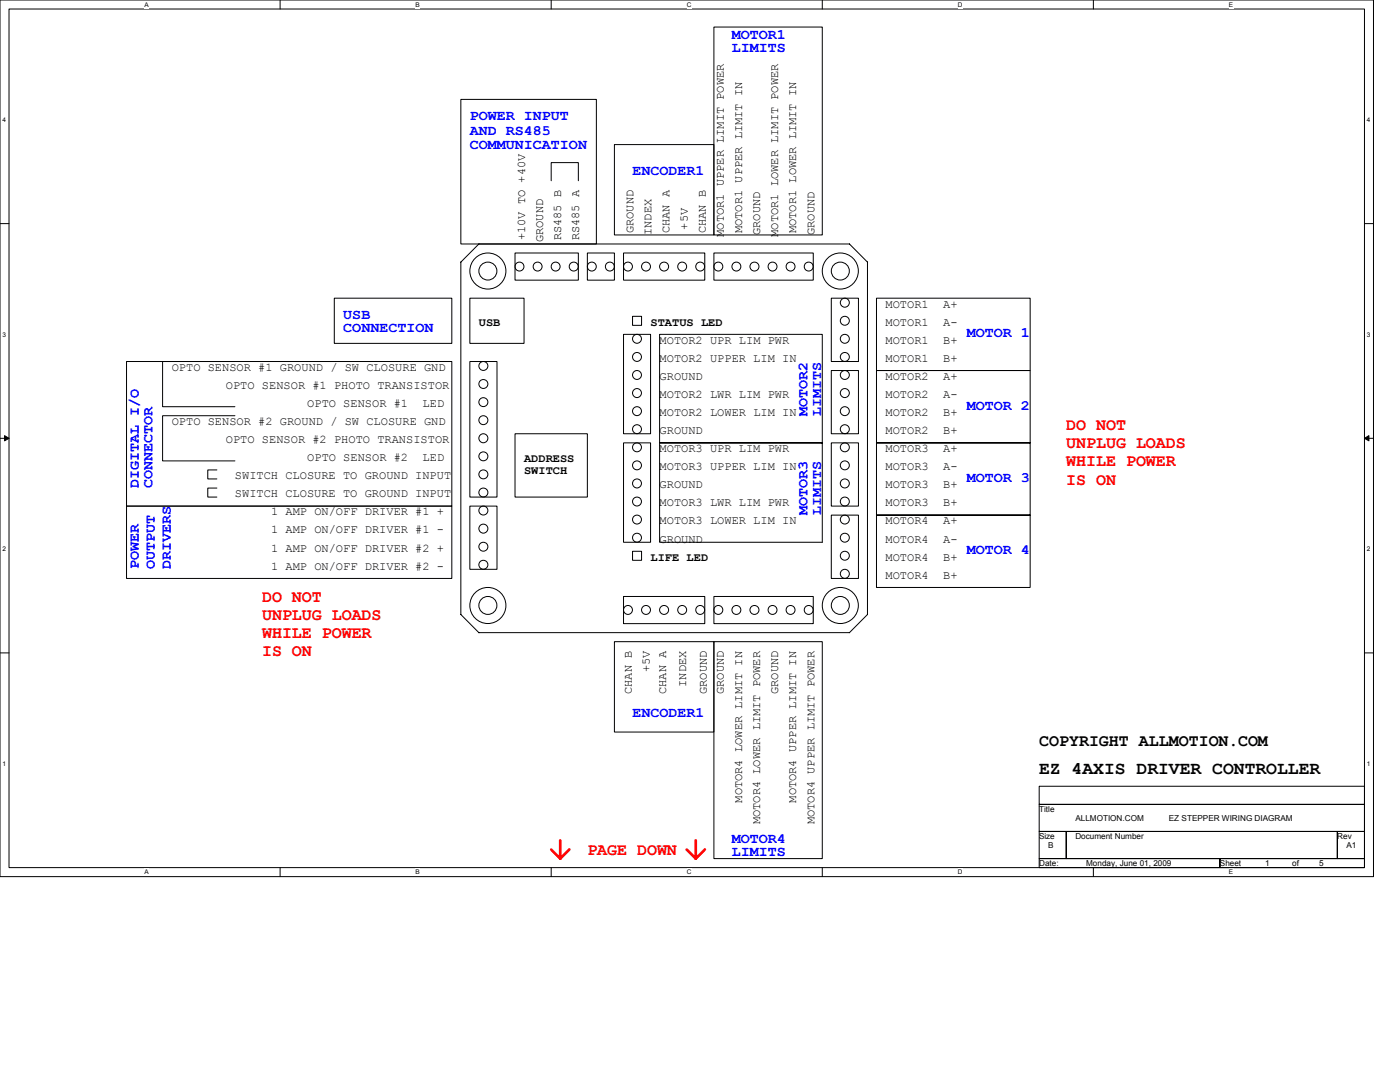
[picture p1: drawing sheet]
<svg xmlns="http://www.w3.org/2000/svg" width="279mm" height="216mm" viewBox="0 0 279 216" stroke-linecap="round" stroke-linejoin="round" font-family="sans-serif">
<path d="M0 0h274.1v174.9h-274.1zM1.8 1.8h270.5v171.3h-270.5z" fill="none" stroke="#000" stroke-width=".2"/>
<g fill="#fff">
<path d="M28.9 .2h.8v1.4h-.8z"/>
<path d="M28.9 173.3h.8v1.5h-.8z"/>
</g>
<path d="M55.9 0v1.8M55.9 173.1v1.8" fill="none" stroke="#000" stroke-width=".2"/>
<g fill="#fff">
<path d="M83 .2h.8v1.4h-.8z"/>
<path d="M83 173.3h.8v1.5h-.8z"/>
</g>
<path d="M110 0v1.8M110 173.1v1.8" fill="none" stroke="#000" stroke-width=".2"/>
<g fill="#fff">
<path d="M137.1 .2h.9v1.4h-.9z"/>
<path d="M137.1 173.3h.9v1.5h-.9z"/>
</g>
<path d="M164.1 0v1.8M164.1 173.1v1.8" fill="none" stroke="#000" stroke-width=".2"/>
<g fill="#fff">
<path d="M191.2 .2h.9v1.4h-.9z"/>
<path d="M191.2 173.3h.9v1.5h-.9z"/>
</g>
<path d="M218.2 0v1.8M218.2 173.1v1.8" fill="none" stroke="#000" stroke-width=".2"/>
<g fill="#fff">
<path d="M245.3 .2h.8v1.4h-.8z"/>
<path d="M245.3 173.3h.8v1.5h-.8z"/>
<path d="M.5 23.2h.7v1.4h-.7z"/>
<path d="M272.8 23.2h.7v1.4h-.7z"/>
<path d="M.5 66h.7v1.5h-.7z"/>
<path d="M272.8 66h.7v1.5h-.7z"/>
</g>
<path d="M0 44.6h1.8M272.3 44.6h1.8" fill="none" stroke="#000" stroke-width=".2"/>
<g fill="#fff">
<path d="M.5 108.9h.7v1.4h-.7z"/>
<path d="M272.8 108.9h.7v1.4h-.7z"/>
</g>
<path d="M0 87.5h1.8M272.3 87.5h1.8" fill="none" stroke="#000" stroke-width=".2"/>
<path d="M.9 86.9l.9 .6-.9 .5zM272.3 87.5l.9-.6v1.1z" fill="#000" stroke="#000" stroke-width=".2"/>
<g fill="#fff">
<path d="M.5 151.7h.7v1.4h-.7z"/>
<path d="M272.8 151.7h.7v1.4h-.7z"/>
</g>
<g fill="none" stroke="#000" stroke-width=".2">
<path d="M92 19.8h27v28.9h-27zM142.5 5.4h21.6v41.5h-21.6zM110 36.1v-3.7h5.4v3.7M122.6 28.9h19.9v18h-19.9zM66.7 59.5h23.5v9h-23.5zM93.8 59.5h10.8v9h-10.8zM95.6 48.7h73.9l3.6 3.6M95.6 48.7l-3.6 3.6v70.3l3.6 3.7M102.8 50.5h12.6v5.4h-12.6zM117.2 50.5h5.4v5.4h-5.4zM124.4 50.5h16.3v5.4h-16.3zM142.5 50.5h19.8v5.4h-19.8z"/>
<path d="M165.9 59.5h5.4v12.6h-5.4zM173.1 52.3v70.3l-3.6 3.7M174.9 59.5h30.7v14.4h-30.7zM25.3 72.1h64.9v28.9h-64.9zM46.9 72.1h-14.5v9.1h14.5M93.8 72.1h5.4v27.1h-5.4zM124.4 66.7h5.4v19.9h-5.4zM126.2 63.1h1.8v1.8h-1.8zM131.6 66.7h32.5v21.7h-32.5zM165.9 73.9h5.4v12.7h-5.4zM174.9 73.9h30.7v14.5h-30.7zM43.3 97.4h-1.8v1.8h1.8"/>
<path d="M43.3 93.8h-1.8v1.8h1.8M46.9 83h-14.5v9h14.5M102.8 86.6h14.4v12.6h-14.4zM124.4 88.4h5.4v19.8h-5.4zM131.6 88.4h32.5v19.8h-32.5zM165.9 88.4h5.4v12.6h-5.4zM174.9 88.4h30.7v14.4h-30.7zM25.3 101h64.9v14.4h-64.9zM93.8 101h5.4v12.6h-5.4zM124.4 119h16.3v5.4h-16.3zM126.2 110h1.8v1.8h-1.8zM142.5 119h19.8v5.4h-19.8z"/>
<path d="M165.9 102.8h5.4v12.6h-5.4zM174.9 102.8h30.7v14.4h-30.7zM0 130.3h1.8M95.5 126.2h74M122.6 128h19.9v18.1h-19.9zM142.5 128h21.6v43.3h-21.6zM272.3 130.3h1.8M207.4 156.9h64.9v3.6h-64.9zM207.4 160.5h64.9v5.4h-64.9zM207.4 165.9h5.4v5.4h-5.4zM207.4 171.3h36.1v1.8h-36.1zM212.8 165.9h54.1v5.4h-54.1z"/>
<path d="M243.5 171.3h28.8v1.8h-28.8zM266.9 165.9h5.4v5.4h-5.4z"/>
<circle cx="97.4" cy="54.1" r="3.6"/>
<circle cx="97.4" cy="54.1" r="1.8"/>
<circle cx="103.7" cy="53.2" r=".89"/>
<circle cx="107.3" cy="53.2" r=".89"/>
<circle cx="110.9" cy="53.2" r=".89"/>
<circle cx="114.5" cy="53.2" r=".9"/>
<circle cx="118.1" cy="53.2" r=".89"/>
<circle cx="121.7" cy="53.2" r=".89"/>
<circle cx="125.3" cy="53.2" r=".89"/>
<circle cx="128.9" cy="53.2" r=".89"/>
<circle cx="132.5" cy="53.2" r=".9"/>
<circle cx="136.1" cy="53.2" r=".89"/>
<circle cx="139.7" cy="53.2" r=".89"/>
<circle cx="143.4" cy="53.2" r=".89"/>
<circle cx="147" cy="53.2" r=".89"/>
<circle cx="150.6" cy="53.2" r=".9"/>
<circle cx="154.2" cy="53.2" r=".89"/>
<circle cx="157.8" cy="53.2" r=".89"/>
<circle cx="161.4" cy="53.2" r=".89"/>
<circle cx="167.7" cy="54.1" r="3.6"/>
<circle cx="167.7" cy="54.1" r="1.8"/>
<circle cx="96.5" cy="73" r=".9"/>
<circle cx="96.5" cy="76.6" r=".9"/>
<circle cx="127.1" cy="78.4" r=".89"/>
<circle cx="127.1" cy="67.6" r=".89"/>
<circle cx="127.1" cy="74.8" r=".89"/>
<circle cx="127.1" cy="71.2" r=".89"/>
<circle cx="168.6" cy="78.4" r=".9"/>
<circle cx="168.6" cy="60.4" r=".9"/>
<circle cx="168.6" cy="64" r=".9"/>
<circle cx="168.6" cy="67.6" r=".9"/>
<circle cx="168.6" cy="74.8" r=".9"/>
<circle cx="168.6" cy="71.2" r=".9"/>
<circle cx="96.5" cy="87.4" r=".9"/>
<circle cx="96.5" cy="94.7" r=".9"/>
<circle cx="96.5" cy="91.1" r=".9"/>
<circle cx="96.5" cy="98.3" r=".9"/>
<circle cx="96.5" cy="83.8" r=".9"/>
<circle cx="96.5" cy="80.2" r=".9"/>
<circle cx="127.1" cy="96.5" r=".89"/>
<circle cx="127.1" cy="82" r=".89"/>
<circle cx="127.1" cy="89.3" r=".89"/>
<circle cx="127.1" cy="85.6" r=".89"/>
<circle cx="127.1" cy="92.9" r=".89"/>
<circle cx="168.6" cy="96.5" r=".9"/>
<circle cx="168.6" cy="82" r=".9"/>
<circle cx="168.6" cy="89.3" r=".9"/>
<circle cx="168.6" cy="85.6" r=".9"/>
<circle cx="168.6" cy="92.9" r=".9"/>
<circle cx="96.5" cy="105.5" r=".9"/>
<circle cx="96.5" cy="109.1" r=".9"/>
<circle cx="96.5" cy="101.9" r=".9"/>
<circle cx="96.5" cy="112.7" r=".9"/>
<circle cx="127.1" cy="103.7" r=".89"/>
<circle cx="127.1" cy="100.1" r=".89"/>
<circle cx="127.1" cy="107.3" r=".89"/>
<circle cx="168.6" cy="114.5" r=".9"/>
<circle cx="168.6" cy="103.7" r=".9"/>
<circle cx="168.6" cy="100.1" r=".9"/>
<circle cx="168.6" cy="107.3" r=".9"/>
<circle cx="168.6" cy="110.9" r=".9"/>
<circle cx="97.4" cy="120.8" r="3.6"/>
<circle cx="97.4" cy="120.8" r="1.8"/>
<circle cx="125.3" cy="121.7" r=".89"/>
<circle cx="128.9" cy="121.7" r=".89"/>
<circle cx="132.5" cy="121.7" r=".9"/>
<circle cx="136.1" cy="121.7" r=".89"/>
<circle cx="139.7" cy="121.7" r=".89"/>
<circle cx="143.4" cy="121.7" r=".89"/>
<circle cx="147" cy="121.7" r=".89"/>
<circle cx="150.6" cy="121.7" r=".9"/>
<circle cx="154.2" cy="121.7" r=".89"/>
<circle cx="157.8" cy="121.7" r=".89"/>
<circle cx="161.4" cy="121.7" r=".89"/>
<circle cx="167.7" cy="120.8" r="3.6"/>
<circle cx="167.7" cy="120.8" r="1.8"/>
</g>
<path d="M110 169.5l1.8 1.8M111.8 167.7v3.6M113.6 169.5l-1.8 1.8M137.1 169.5l1.8 1.8M138.9 167.7v3.6M140.7 169.5l-1.8 1.8" fill="none" stroke="#f00" stroke-width=".53"/>
<text font-size="3.6" x="207.4" y="154.5">EZ 4AXIS DRIVER CONTROLLER</text>
<g font-size="3.4" fill="#f00">
<text x="212.8" y="85.8">DO NOT</text>
<text x="212.8" y="89.4">UNPLUG LOADS</text>
<text x="212.8" y="93.1">WHILE POWER</text>
<text x="212.8" y="96.7">IS ON</text>
<text x="52.3" y="120.1">DO NOT</text>
<text x="52.3" y="123.7">UNPLUG LOADS</text>
<text x="52.3" y="127.3">WHILE POWER</text>
<text x="52.3" y="131">IS ON</text>
<text x="117.2" y="170.5">PAGE DOWN</text>
</g>
<text font-size="3.4" x="207.4" y="148.9">COPYRIGHT ALLMOTION.COM</text>
<g font-size="2.9" fill="#00f">
<text x="146.1" y="7.8">MOTOR1</text>
<text x="146.1" y="10.3">LIMITS</text>
<text x="93.8" y="24">POWER INPUT</text>
<text x="93.8" y="26.9">AND RS485</text>
<text x="93.8" y="29.8">COMMUNICATION</text>
<text x="126.2" y="34.8">ENCODER1</text>
<text x="68.5" y="63.7">USB</text>
<text x="68.5" y="66.2">CONNECTION</text>
<text x="193" y="67.3">MOTOR 1</text>
<text x="161.1" y="83" transform="rotate(-90 161.1 83)">MOTOR2</text>
<text x="163.9" y="83" transform="rotate(-90 163.9 83)">LIMITS</text>
<text x="193" y="81.7">MOTOR 2</text>
<text x="27.7" y="97.4" transform="rotate(-90 27.7 97.4)">DIGITAL I/O</text>
<text x="30.5" y="97.4" transform="rotate(-90 30.5 97.4)">CONNECTOR</text>
<text x="193" y="96.2">MOTOR 3</text>
<text x="161.1" y="102.8" transform="rotate(-90 161.1 102.8)">MOTOR3</text>
<text x="163.9" y="102.8" transform="rotate(-90 163.9 102.8)">LIMITS</text>
<text x="27.7" y="113.6" transform="rotate(-90 27.7 113.6)">POWER</text>
<text x="30.9" y="113.6" transform="rotate(-90 30.9 113.6)">OUTPUT</text>
<text x="34.1" y="113.6" transform="rotate(-90 34.1 113.6)">DRIVERS</text>
<text x="193" y="110.6">MOTOR 4</text>
<text x="126.2" y="143">ENCODER1</text>
<text x="146.1" y="168.3">MOTOR4</text>
<text x="146.1" y="170.8">LIMITS</text>
</g>
<g font-size="2.3">
<text x="104.8" y="48" transform="rotate(-90 104.8 48)">+10V TO +40V</text>
<text x="112" y="48" transform="rotate(-90 112 48)">RS485 B</text>
<text x="115.6" y="48" transform="rotate(-90 115.6 48)">RS485 A</text>
<text x="126.4" y="46.5" transform="rotate(-90 126.4 46.5)">GROUND</text>
<text x="130" y="46.9" transform="rotate(-90 130 46.9)">INDEX</text>
<text x="133.6" y="46.5" transform="rotate(-90 133.6 46.5)">CHAN A</text>
<text x="137.3" y="45.8" transform="rotate(-90 137.3 45.8)">+5V</text>
<text x="140.9" y="46.5" transform="rotate(-90 140.9 46.5)">CHAN B</text>
<text x="144.5" y="47.2" transform="rotate(-90 144.5 47.2)">MOTOR1 UPPER LIMIT POWER</text>
<text x="148.1" y="46.5" transform="rotate(-90 148.1 46.5)">MOTOR1 UPPER LIMIT IN</text>
<text x="151.7" y="46.9" transform="rotate(-90 151.7 46.9)">GROUND</text>
<text x="155.3" y="47.2" transform="rotate(-90 155.3 47.2)">MOTOR1 LOWER LIMIT POWER</text>
<text x="158.9" y="46.5" transform="rotate(-90 158.9 46.5)">MOTOR1 LOWER LIMIT IN</text>
<text x="162.5" y="46.9" transform="rotate(-90 162.5 46.9)">GROUND</text>
<text x="108.4" y="48.3" transform="rotate(-90 108.4 48.3)">GROUND</text>
<text x="95.6" y="65.1">USB</text>
<text x="129.8" y="65.1">STATUS LED</text>
<text x="176.7" y="61.4">MOTOR1</text>
<text x="176.7" y="65">MOTOR1</text>
<text x="188.2" y="61.4">A+</text>
<text x="188.2" y="65">A-</text>
<text x="131.6" y="68.6">MOTOR2 UPR LIM PWR</text>
<text x="176.7" y="68.6">MOTOR1</text>
<text x="188.2" y="68.6">B+</text>
<text x="34.3" y="74">OPTO SENSOR #1 GROUND / SW CLOSURE GND</text>
<text x="45.1" y="77.6">OPTO SENSOR #1 PHOTO TRANSISTOR</text>
<text x="131.6" y="75.8">GROUND</text>
<text x="131.6" y="72.2">MOTOR2 UPPER LIM IN</text>
<text x="176.7" y="72.2">MOTOR1</text>
<text x="176.7" y="75.8">MOTOR2</text>
<text x="188.2" y="72.2">B+</text>
<text x="188.2" y="75.8">A+</text>
<text x="61.3" y="81.2">OPTO SENSOR #1</text>
<text x="84.3" y="81.2">LED</text>
<text x="131.6" y="79.4">MOTOR2 LWR LIM PWR</text>
<text x="131.6" y="83">MOTOR2 LOWER LIM IN</text>
<text x="176.7" y="83">MOTOR2</text>
<text x="176.7" y="79.4">MOTOR2</text>
<text x="188.2" y="83">B+</text>
<text x="188.2" y="79.4">A-</text>
<text x="34.3" y="84.8">OPTO SENSOR #2 GROUND / SW CLOSURE GND</text>
<text x="45.1" y="88.4">OPTO SENSOR #2 PHOTO TRANSISTOR</text>
<text x="131.6" y="86.6">GROUND</text>
<text x="176.7" y="86.6">MOTOR2</text>
<text x="188.2" y="86.6">B+</text>
<text x="46.9" y="95.6">SWITCH CLOSURE TO GROUND INPUT</text>
<text x="61.3" y="92">OPTO SENSOR #2</text>
<text x="84.3" y="92">LED</text>
<text x="104.6" y="92.1">ADDRESS</text>
<text x="104.6" y="94.5">SWITCH</text>
<text x="131.6" y="93.8">MOTOR3 UPPER LIM IN</text>
<text x="131.6" y="90.2">MOTOR3 UPR LIM PWR</text>
<text x="176.7" y="90.2">MOTOR3</text>
<text x="176.7" y="93.8">MOTOR3</text>
<text x="188.2" y="90.2">A+</text>
<text x="188.2" y="93.8">A-</text>
<text x="46.9" y="99.3">SWITCH CLOSURE TO GROUND INPUT</text>
<text x="131.6" y="101">MOTOR3 LWR LIM PWR</text>
<text x="131.6" y="97.4">GROUND</text>
<text x="176.7" y="97.4">MOTOR3</text>
<text x="176.7" y="101">MOTOR3</text>
<text x="188.2" y="97.4">B+</text>
<text x="188.2" y="101">B+</text>
<text x="54.1" y="106.4">1 AMP ON/OFF DRIVER #1 -</text>
<text x="54.1" y="102.8">1 AMP ON/OFF DRIVER #1 +</text>
<text x="131.6" y="104.6">MOTOR3 LOWER LIM IN</text>
<text x="176.7" y="104.6">MOTOR4</text>
<text x="188.2" y="104.6">A+</text>
<text x="54.1" y="113.7">1 AMP ON/OFF DRIVER #2 -</text>
<text x="54.1" y="110.1">1 AMP ON/OFF DRIVER #2 +</text>
<text x="129.8" y="112">LIFE LED</text>
<text x="131.6" y="108.3">GROUND</text>
<text x="176.7" y="108.3">MOTOR4</text>
<text x="176.7" y="111.9">MOTOR4</text>
<text x="188.2" y="108.3">A-</text>
<text x="188.2" y="111.9">B+</text>
<text x="176.7" y="115.5">MOTOR4</text>
<text x="188.2" y="115.5">B+</text>
<text x="129.7" y="134.2" transform="rotate(-90 129.7 134.2)">+5V</text>
<text x="136.9" y="137.1" transform="rotate(-90 136.9 137.1)">INDEX</text>
<text x="126.1" y="138.5" transform="rotate(-90 126.1 138.5)">CHAN B</text>
<text x="132.9" y="138.5" transform="rotate(-90 132.9 138.5)">CHAN A</text>
<text x="141.1" y="138.5" transform="rotate(-90 141.1 138.5)">GROUND</text>
<text x="144.5" y="138.5" transform="rotate(-90 144.5 138.5)">GROUND</text>
<text x="155.3" y="138.5" transform="rotate(-90 155.3 138.5)">GROUND</text>
<text x="148.1" y="160.1" transform="rotate(-90 148.1 160.1)">MOTOR4 LOWER LIMIT IN</text>
<text x="158.9" y="160.1" transform="rotate(-90 158.9 160.1)">MOTOR4 UPPER LIMIT IN</text>
<text x="151.7" y="164.5" transform="rotate(-90 151.7 164.5)">MOTOR4 LOWER LIMIT POWER</text>
<text x="162.5" y="164.5" transform="rotate(-90 162.5 164.5)">MOTOR4 UPPER LIMIT POWER</text>
</g>
<g font-size="1.6">
<text x="207.4" y="162">Title</text>
<text x="207.4" y="167.4">Size</text>
<text x="214.6" y="167.4">Document Number</text>
<text x="214.6" y="163.8">ALLMOTION.COM</text>
<text x="233.3" y="163.8">EZ STEPPER WIRING DIAGRAM</text>
<text x="266.9" y="167.4">Rev</text>
<text x="207.4" y="172.8">Date:</text>
<text x="209.2" y="169.2">B</text>
<text x="216.8" y="172.8">Monday, June 01, 2009</text>
<text x="243.5" y="172.8">Sheet</text>
<text x="252.5" y="172.8">1</text>
<text x="257.9" y="172.8">of</text>
<text x="263.3" y="172.8">5</text>
<text x="268.7" y="169.2">A1</text>
</g>
<g font-size="1.3">
<text x="28.9" y="1.4">A</text>
<text x="83" y="1.4">B</text>
<text x="137.1" y="1.4">C</text>
<text x="191.2" y="1.4">D</text>
<text x="245.3" y="1.4">E</text>
<text x=".5" y="24.4">4</text>
<text x="272.8" y="24.4">4</text>
<text x=".5" y="67.2">3</text>
<text x="272.8" y="67.2">3</text>
<text x=".5" y="110">2</text>
<text x="272.8" y="110">2</text>
<text x=".5" y="152.8">1</text>
<text x="272.8" y="152.8">1</text>
<text x="28.9" y="174.5">A</text>
<text x="83" y="174.5">B</text>
<text x="137.1" y="174.5">C</text>
<text x="191.2" y="174.5">D</text>
<text x="245.3" y="174.5">E</text>
</g>
</svg>
